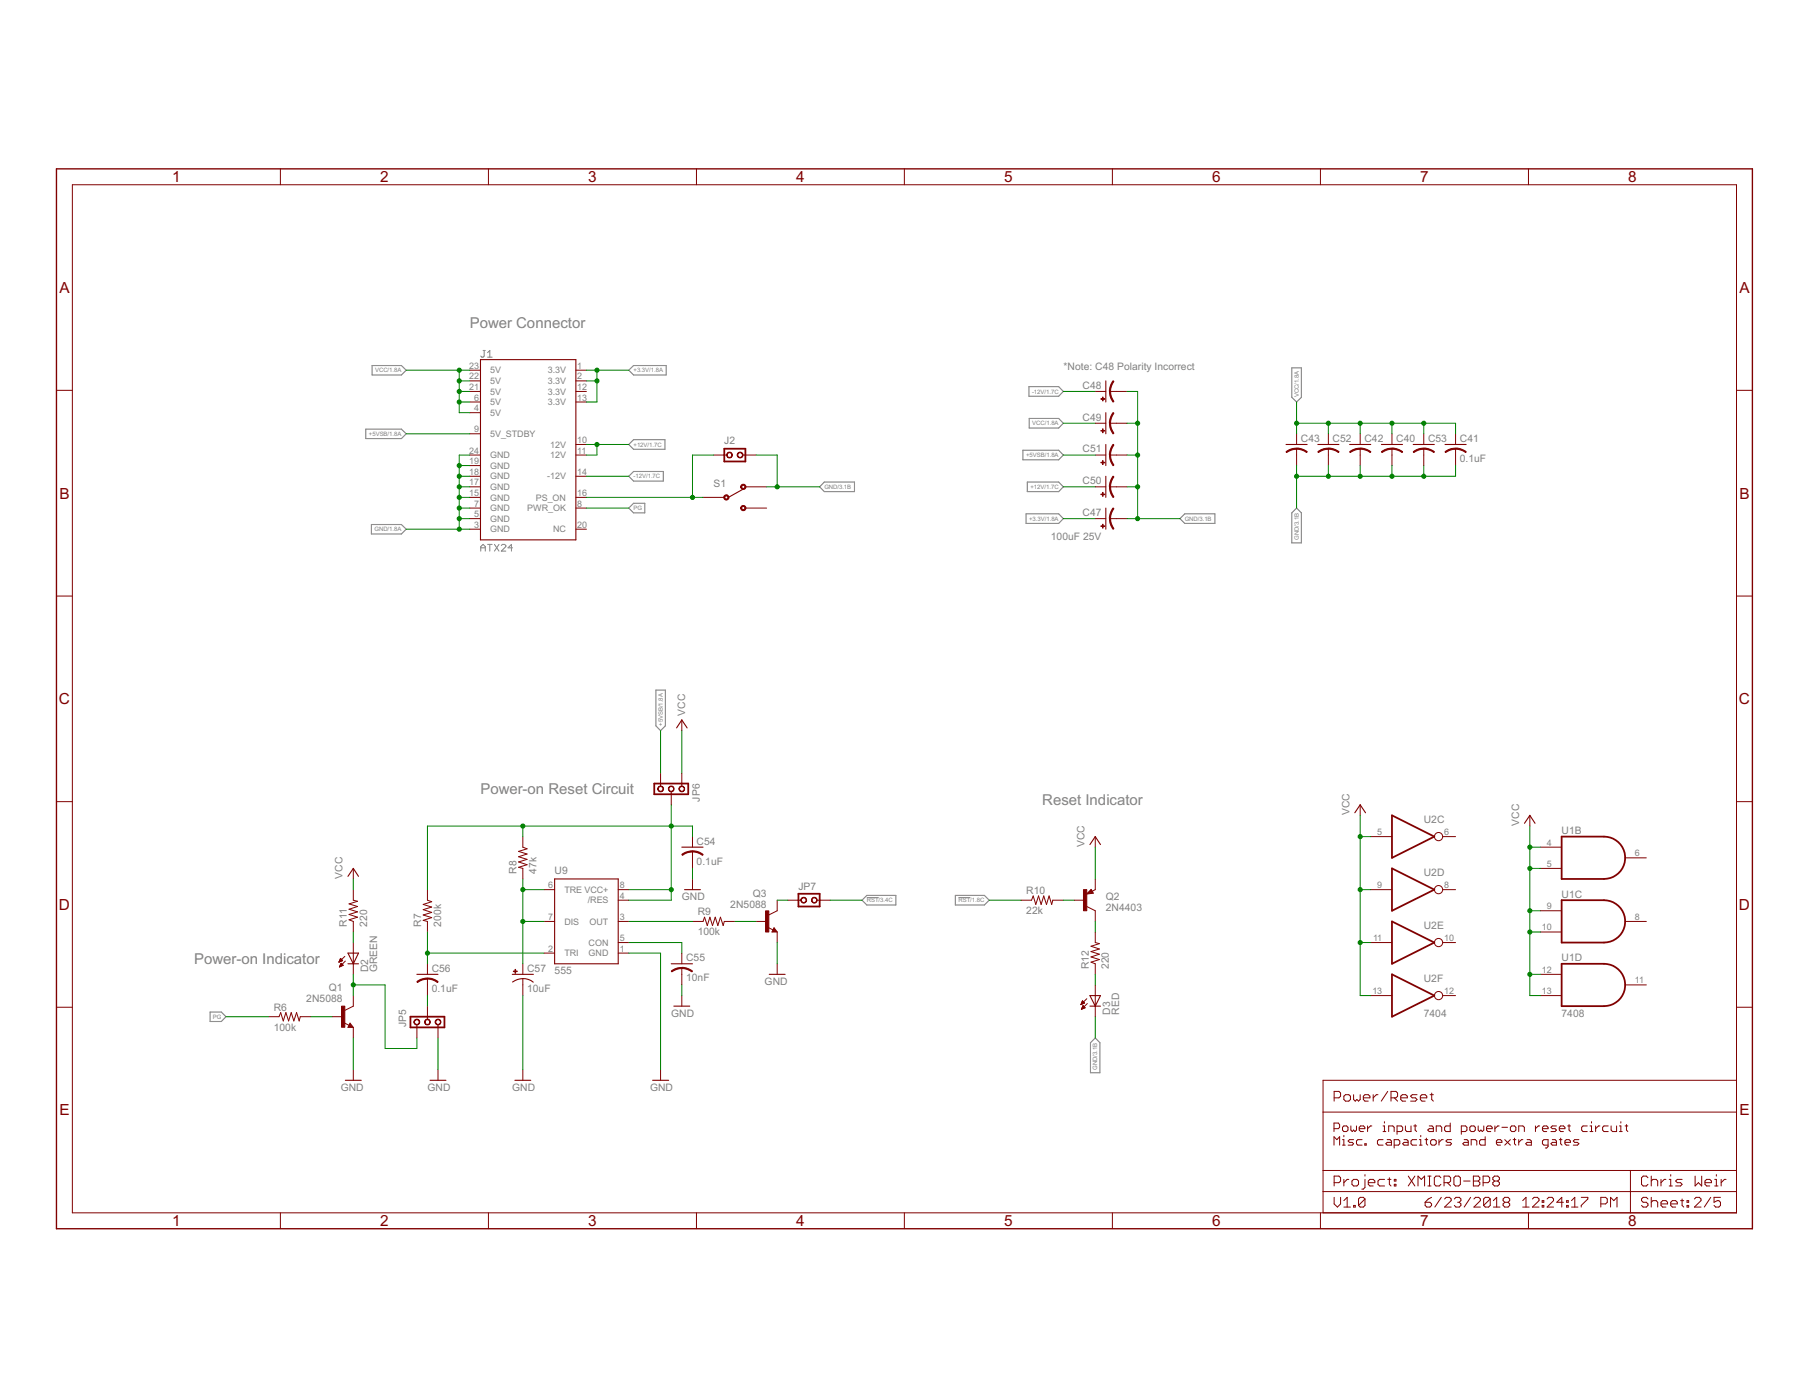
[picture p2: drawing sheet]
<svg xmlns="http://www.w3.org/2000/svg" width="279mm" height="216mm" viewBox="0 0 279 216" stroke-linecap="round" stroke-linejoin="round" font-family="sans-serif">
<g fill="none" stroke="#808080" stroke-width=".15">
<path d="M74.6 54.1h.4M74.8 54.1v.9l-.2 .2h-.2l-.1-.2M75.3 54.5l.3-.4v1.1M75.3 55.2h.7M74.3 85.1v-.7l.3-.3 .4 .3v.7M74.3 84.6h.7M75.3 84.1h.7M75.6 84.1v1M76.4 84.1l.7 1M77.1 84.1l-.7 1M77.4 84.2l.2-.1h.3l.2 .1v.2l-.7 .7h.7M79.2 84.6h-.7l.5-.5v1"/>
<path d="M133.9 138.6h1.8M148 138.6h1.9"/>
</g>
<g fill="none" stroke="#808080" stroke-width=".17">
<path d="M57.5 56.5h4.5l.7 .7-.7 .7h-4.5zM97.1 57.2l.8-.7h5v1.4h-5zM158.9 59.7h4.6l.7 .8-.7 .7h-4.6zM199.5 56.8h1.5v4.6l-.7 .7-.8-.7zM56.5 66.3h5.5l.7 .7-.7 .7h-5.5zM97.1 73.6l.8-.8h4.5v1.5h-4.5zM97.1 68.6l.8-.7h4.8v1.5h-4.8zM97.9 77.7h1.7v1.5h-1.7l-.8-.7zM127.3 74.4h4.7v1.5h-4.7l-.7-.7zM158 69.5h5.5l.7 .8-.7 .7h-5.5zM158.5 79.4h5l.7 .7-.7 .7h-5zM158.7 74.4h4.8l.7 .8-.7 .7h-4.8z"/>
<path d="M159 64.6h4.5l.7 .8-.7 .7h-4.5zM200.3 78.5l.7 .7v4.6h-1.5v-4.6zM57.4 81h4.6l.7 .7-.7 .8h-4.6zM182.2 80.1l.8-.7h4.6v1.4h-4.6zM101.3 106.6h1.5v5.5l-.8 .7-.7-.7zM133.1 139l.8-.7h4.5v1.5h-4.5zM147.6 138.3h4.4l.8 .7-.8 .8h-4.4zM32.4 156.3h1.8l.7 .7-.7 .8h-1.8zM169.2 160.3l.7 .7v4.7h-1.5v-4.7z"/>
</g>
<path d="M8.7 26.1h262v163.7h-262z" fill="none" stroke="#800000" stroke-width=".21"/>
<g fill="none" stroke="#800000" stroke-width=".15">
<path d="M11.2 28.5h257v158.8h-257zM43.3 26.1v2.4M75.4 26.1v2.4M107.6 26.1v2.4M139.7 26.1v2.4M171.8 26.1v2.4M203.9 26.1v2.4M236.1 26.1v2.4M72.6 57.2h1.6M72.6 58.8h1.6M88.9 57.2h1.7M88.9 58.8h1.7"/>
<path d="M8.7 60.3h2.5M72.6 73.6h1.6M72.6 60.5h1.6M72.6 62.1h1.6M72.6 63.7h1.6M72.6 67h1.6M72.6 70.3h1.6M72.6 78.5h1.6M72.6 76.8h1.6M72.6 75.2h1.6M72.6 71.9h1.6M88.9 73.6h1.7"/>
<path d="M88.9 60.5h1.7M88.9 62.1h1.7M88.9 68.6h1.7M88.9 70.3h1.7M88.9 78.5h1.7M88.9 76.8h1.7M108.6 76.8h3.3M110.2 70.3h2.1M114.7 70.3h2.1M115.1 78.5h3.3M115.1 75.2h3.3M169.2 60.5h1.6"/>
<path d="M169.2 70.3h1.6M169.2 75.2h1.6M169.2 65.4h1.6M171.4 60.5h2.7M171.4 70.3h2.7M171.4 75.2h2.7M171.4 65.4h2.7M200.3 67v1.6M200.3 69.3v2.6M205.2 67v1.6M205.2 69.3v2.6M210.1 67v1.6"/>
<path d="M210.1 69.3v2.6M215 67v1.6M215 69.3v2.6M219.9 67v1.6M219.9 69.3v2.6M224.8 67v1.6M224.8 69.3v2.6M268.2 60.3h2.5M8.7 92.1h2.5M72.6 81.7h1.6M72.6 80.1h1.6M88.9 81.7h1.7"/>
<path d="M169.2 80.1h1.6M171.4 80.1h2.7M268.2 92.1h2.5M102 119.4v2M105.3 111.2v1.6M105.3 119.4v2M8.7 123.8h2.5M54.6 134.1v1.6M54.6 137.4v1.6l.6 .2-1.3 .4 1.3 .4-1.3 .4 1.3 .4-1.3 .4 1.3 .4-1.3 .4 .7 .3v1.6M66 137.4v1.6l.7 .3-1.3 .4 1.3 .4-1.3 .4 1.3 .4-1.3 .4 1.3 .4-1.3 .4 .6 .2v1.6M80.8 129.2v1.6l.6 .3-1.3 .4 1.3 .4-1.3 .4 1.3 .4-1.3 .4 1.3 .4-1.3 .4 .7 .2v1.6M84 137.4h1.7"/>
<path d="M95.5 139h1.6M95.5 137.4h1.6M103.7 122.2v2.1M107 129.2v1.6M107 131.5v2.6M107 135.7v1.7M120 139v1.7l-1.3 .6M121.7 139h2M126.2 139h2M157.7 139h1.6l.3-.6 .4 1.3 .4-1.3 .4 1.3 .4-1.3 .4 1.3 .4-1.3 .4 1.3 .2-.7h1.6M165.9 139h1.6M167.9 140l1.3 .7v1.6"/>
<path d="M168.5 137.4l.4 .5-1 .2zM169.2 129.2v1.6M169.2 135.7v1.7l-.5 .2M210.1 124.3v1.6M211.7 137.4h3.3M211.7 129.2h3.3M222.8 137.4h2M222.8 129.2h2M236.3 125.9v1.7M237.9 130.8h3.3M237.9 134.1h3.3M251 132.5h3.3"/>
<path d="M268.2 123.8h2.5M8.7 155.6h2.5M41.5 157h1.6l.2-.6 .5 1.3 .4-1.3 .4 1.3 .4-1.3 .4 1.3 .4-1.3 .4 1.3 .2-.7h1.6M51.3 157h1.6M52.4 148.5h.1M52.4 148.5h.2M52.4 148.4h.4M52.5 148.4h.4M52.5 149.3h.1M52.5 148.3h.4M52.5 149.2h.2M52.5 148.2h.3"/>
<path d="M52.5 149.1h.4M52.5 148.1h.2M52.5 149.1h.5M52.6 148.1h.1M52.6 149h.3M52.6 148.9h.3M52.6 148.9h.2M52.6 148.8h.1M52.9 148.4l-.3-.4-.3 .6M52.9 148.4l-.6 .2M53 149.1l-.3-.3-.3 .5M53 149.1l-.6 .2"/>
<path d="M53.1 157.9l.8 .4M53.3 147.7l-1 .9M53.3 148.4l-.9 .9M54.1 158l.5 .7h-.9zM54.6 153.8v1.6l-1.3 .6M54.6 145.6v4.9M54.6 158.7v1.6M64.4 158.2v2.1M66 148.8v1.7M66 151.1v2.7M66 155.4v2M67.6 158.2v2.1"/>
<path d="M80.8 148.8v1.7M80.8 151.1v2.7M84 142.3h1.7M84 147.2h1.7M95.5 142.3h1.6M95.5 147.2h1.6M95.5 145.6h1.6M105.3 147.2v1.6M105.3 149.5v2.6M105.3 153.8v1.6M107 142.3h1.6l.2-.7 .4 1.3 .4-1.3 .4 1.3 .5-1.3 .4 1.3 .4-1.3 .4 1.3 .2-.6h1.6M116.8 142.3h1.6"/>
<path d="M118.6 143.2l.8 .4M119.5 143.3l.5 .6h-.8zM120 143.9v1.7M120 148.8v1.7M166.9 155.1h.1M167 155.1h.1M167 155h.3M167 154.9h.4M167 155.9h.1M167.1 154.9h.4M167.1 155.8h.1M167.1 154.8h.3"/>
<path d="M167.1 155.7h.3M167.1 154.7h.2M167.1 155.7h.4M167.2 154.7h.1M167.2 155.6h.4M167.2 154.6h.1M167.2 155.5h.3M167.2 154.6l.3 .3-.6 .3zM167.2 155.5h.2M167.2 155.4h.2M167.3 155.3h.1M167.3 155.3l.3 .3-.6 .3z"/>
<path d="M167.9 154.2l-1 1M167.9 155l-.9 .9M169.2 143.9v1.7l.6 .1-1.3 .4 1.3 .5-1.3 .4 1.3 .4-1.3 .4 1.3 .4-1.3 .4 .7 .2v1.7M169.2 152.1v4.9M211.7 145.6h3.3M211.7 153.8h3.3M222.8 145.6h2M222.8 153.8h2M237.9 153.8h3.3M237.9 140.7h3.3M237.9 143.9h3.3M237.9 150.5h3.3"/>
<path d="M251 142.3h3.3M251 152.1h3.3M268.2 155.6h2.5M54.6 165.2v1.6M67.6 165.2v1.6M80.8 165.2v1.6M102 165.2v1.6M204.3 171.7h63.9M206 174.3h.7l.2-.2v-.4l-.2-.3h-.7v1.4M206 176.8v-1.2l.5 .4 .4-.4v1.2M206.1 169.5h.7l.3-.2v-.5l-.3-.2h-.7v1.5M207.3 176h.3v.8"/>
<path d="M207.3 174.1l.3-.2h.4l.2 .2v.4l-.2 .3h-.4l-.3-.3zM207.3 176.8h.5M207.6 169.3l.2-.2h.5l.3 .2v.5l-.3 .3h-.5l-.2-.3zM207.6 175.3v.3M208.6 173.9v.6l.3 .3 .2-.3 .2 .3 .2-.3v-.6M209.1 169.1v.7l.2 .3 .3-.3 .2 .3 .3-.3v-.7M209.1 176h-.7l-.2 .2 .2 .2h.5l.2 .2-.2 .2h-.7M209.9 174.3h.9v-.2l-.2-.2h-.5l-.2 .2v.4l.2 .3h.5M210.4 176h-.7l-.2 .2v.4l.2 .2h.7M210.6 169.5h1v-.2l-.3-.2h-.5l-.2 .2v.5l.2 .3h.5M210.8 176.6h.2v.2h-.2zM211.2 173.9v.9"/>
<path d="M211.9 173.9h-.2l-.5 .4M212.1 169.1v1M212.8 169.1h-.2l-.5 .4M213.6 174.8h.4M213.6 173.9h.2v.9M213.6 176h-.6l-.3 .2v.4l.3 .2h.6M213.8 173.2v.2M214.2 176h.5l.2 .2v.6h-.7l-.2-.2 .2-.2h.7M214.3 168.6l-1 1.5M214.5 174.8v-.9h.6l.2 .2v.7M214.8 169.5h.8l.3-.2v-.5l-.3-.2h-.8v1.5M215.3 176.8h.7l.2-.2v-.4l-.2-.2h-.7v1.3"/>
<path d="M215.3 169.5l.6 .6M215.8 174.8h.6l.2-.3v-.4l-.2-.2h-.6v1.3M216.3 169.5h1.1v-.2l-.3-.2h-.5l-.3 .2v.5l.3 .3h.5M216.9 176h.4l.2 .2v.6h-.6l-.3-.2 .3-.2h.6M217.1 173.9v.6l.2 .3h.6v-.9M218.4 173.9h.4M218.6 173.7v.8l.2 .3M218.8 176h-.7l-.2 .2v.4l.2 .2h.7M218.9 169.1h-.8l-.2 .2 .2 .2h.5l.3 .3-.3 .3h-.7M219.2 176h.2v.8M219.2 176.8h.4M219.4 169.5h1v-.2l-.3-.2h-.5l-.2 .2v.5l.2 .3h.5"/>
<path d="M219.4 175.3v.3M220.1 176h.4M220.3 175.8v.8l.2 .2M220.7 173.9h.5l.2 .2v.7h-.7l-.2-.3 .2-.2h.7M220.9 169.1h.5M221.1 168.8v1l.3 .3M221.2 176h.4l.2 .2v.4l-.2 .2h-.4l-.2-.2v-.4zM221.8 174.8v-.9h.7l.2 .2v.7M222.2 176v.8M222.9 176h-.2l-.5 .4M224 173.4v1.4h-.7l-.2-.3v-.4l.2-.2h.7M224.2 176h-.7l-.2 .2 .2 .2h.5l.2 .2-.2 .2h-.7"/>
<path d="M225.7 174.8h.7l.2-.3v-.4l-.2-.2h-.7v1.3M226.1 176h.5l.2 .2v.6h-.7l-.2-.2 .2-.2h.7M227 174.1l.2-.2h.4l.3 .2v.4l-.3 .3h-.4l-.2-.3zM227.2 176.8v-.8h.7l.2 .2v.6M228.3 173.9v.6l.2 .3 .2-.3 .2 .3 .3-.3v-.6M229.4 175.6v1.2h-.7l-.2-.2v-.4l.2-.2h.7M229.6 174.3h.9v-.2l-.2-.2h-.5l-.2 .2v.4l.2 .3h.5M230.9 173.9v.9M231.1 176.4h.9v-.2l-.2-.2h-.5l-.2 .2v.4l.2 .2h.5M231.5 173.9h-.2l-.4 .4M232 174.1h.8M232.4 176l.9 .8"/>
<path d="M233.3 174.1l.2-.2h.4l.2 .2v.4l-.2 .3h-.4l-.2-.3zM233.3 176l-.9 .8M233.7 176h.4M233.9 175.8v.8l.2 .2M234.6 174.8v-.9h.6l.2 .2v.7M234.6 176v.8M235.2 176h-.2l-.4 .4M235.9 176h.4l.2 .2v.6h-.6l-.3-.2 .3-.2h.6M237.2 173.9v.9M237.8 173.9h-.2l-.4 .4M238.2 174.3h.9v-.2l-.2-.2h-.4l-.3 .2v.4l.3 .3h.4M239.1 176.8h-.6l-.3-.2v-.4l.3-.2h.6v1.1l-.2 .2h-.2"/>
<path d="M239.8 176h.4l.2 .2v.6h-.6l-.3-.2 .3-.2h.6M240.4 173.9h-.6l-.3 .2 .3 .2h.4l.2 .2-.2 .3h-.7M240.8 174.3h.9v-.2l-.2-.2h-.5l-.2 .2v.4l.2 .3h.5M240.8 176h.5M241 175.8v.8l.3 .2M241.7 176.4h.8v-.2l-.2-.2h-.4l-.2 .2v.4l.2 .2h.4M242.1 173.9h.4M242.3 173.7v.8l.2 .3M243.9 176h-.7l-.2 .2 .2 .2h.4l.3 .2-.3 .2h-.6M245.2 173.9h-.7l-.2 .2v.4l.2 .3h.7M245.6 174.8h.4M245.6 173.9h.2v.9"/>
<path d="M245.8 173.2v.2M246.4 173.9v.9M247.1 173.9h-.2l-.5 .4M248.4 173.9h-.7l-.2 .2v.4l.2 .3h.7M248.8 173.9v.6l.2 .3h.7v-.9M250.1 174.8h.4M250.1 173.9h.2v.9M250.3 173.2v.2M251 173.9h.4M251.2 173.7v.8l.2 .3M268.2 166.8h-63.9v20.5M43.3 187.3v2.5"/>
<path d="M75.4 187.3v2.5M107.6 187.3v2.5M139.7 187.3v2.5M171.8 187.3v2.5M203.9 187.3v2.5M204.3 180.8h63.9M204.3 184h63.9M206.1 182.6h.7l.3-.2v-.5l-.3-.3h-.7v1.6M206.1 184.9v1l.5 .5 .5-.5v-1M207.6 182.1v1.1M207.6 185.4l.5-.5v1.5M207.6 186.4h1"/>
<path d="M208.3 182.1h-.2l-.5 .5M209.1 186.2h.2v.2h-.2zM209.1 182.1h.5l.2 .3v.5l-.2 .3h-.5l-.3-.3v-.5zM210.8 185.2l-.2-.3h-.5l-.3 .3v1M210.8 182.1v1.3l-.2 .2h-.3M210.8 181.4v.2M210.8 185.2v1l-.2 .2h-.5l-.3-.2M210.8 185.2l-1 1M211.3 182.6h1v-.2l-.2-.3h-.5l-.3 .3v.5l.3 .3h.5M213.8 182.1h-.7l-.3 .3v.5l.3 .3h.7M214.3 182.1h.5M214.6 181.9v1l.2 .3"/>
<path d="M215.3 182.1h.3v.3h-.3zM215.3 182.9h.3v.3h-.3zM217.5 181.6l1 1.6M218.5 181.6l-1 1.6M219 183.2v-1.6l.5 .5 .5-.5v1.6M220.1 185.7h.8l.2 .2v.3l-.2 .2h-.5l-.3-.2zM220.5 181.6h.5M220.5 183.2h.5M220.8 181.6v1.6M221.1 184.9l-.5 .3-.5 .5M222.5 181.9l-.2-.3h-.5l-.3 .3v1l.3 .3h.5l.2-.3M222.6 184.9l-1 1.5"/>
<path d="M223 182.6h.8l.2-.2v-.5l-.2-.3h-.8v1.6M223.1 185.2l.3-.3h.5l.2 .3v.2l-1 1h1M223.5 182.6l.5 .6M224.6 185.2l.3-.3h.5l.2 .3v.2l-.2 .3M224.8 181.6h.5l.3 .3v1l-.3 .3h-.5l-.2-.3v-1zM225.1 185.7h.3M225.4 185.7l.2 .2v.3l-.2 .2h-.5l-.3-.2M226.1 182.4h1M227.1 184.9l-1 1.5M227.6 181.6h.7l.3 .3v.2l-.3 .3 .3 .2v.3l-.3 .3h-.7zM227.6 182.4h.7M227.6 185.2l.3-.3h.5l.2 .3v.2l-1 1h1"/>
<path d="M229.1 182.6h.7l.3-.2v-.5l-.3-.3h-.7v1.6M230.2 185.2l-.3-.3h-.5l-.2 .3v1M230.2 185.2v1l-.3 .2h-.5l-.2-.2M230.2 185.2l-1 1M230.7 186.4h1M230.7 185.4l.5-.5v1.5M230.8 182.4l-.2-.3v-.2l.2-.3h.5l.3 .3v.2l-.3 .3M230.8 182.4l-.2 .2v.3l.2 .3h.5l.3-.3v-.3l-.3-.2M230.8 182.4h.5M232.4 185.7l-.2 .2v.3l.2 .2h.5l.3-.2v-.3l-.3-.2M232.4 185.7l-.2-.3v-.2l.2-.3h.5l.3 .3v.2l-.3 .3M232.4 185.7h.5"/>
<path d="M235.2 186.4h1M235.2 185.4l.5-.5v1.5M236.1 187.3v2.5M236.7 185.2l.2-.3h.5l.3 .3v.2l-1 1h1M238.2 186.2h.2v.2h-.2zM238.2 185.4h.2v.3h-.2zM239 185.2l.2-.3h.5l.2 .3v.2l-.9 1h.9M241.5 185.7h-1l.7-.8v1.5M242 186.2h.2v.2h-.2zM242 185.4h.2v.3h-.2zM242.7 186.4h1M242.7 185.4l.5-.5v1.5"/>
<path d="M244.2 184.9h1v.3l-1 1v.2M247.2 185.9h.8l.2-.2v-.5l-.2-.3h-.8v1.5M248.8 186.4v-1.5l.5 .5 .4-.5v1.5M251.8 180.8v6.5M254.5 181.9l-.2-.3h-.5l-.3 .3v1l.3 .3h.5l.2-.3M254.5 185.2l-.2-.3h-.5l-.3 .3v.2l.3 .3h.5l.2 .2v.3l-.2 .2h-.5l-.3-.2M255 182.4l.3-.3h.5l.2 .3v.8M255 181.6v1.6M255 184.9v1.5M255 185.7l.3-.3h.5l.2 .3v.7M256.5 185.9h1.1v-.2l-.3-.3h-.5l-.3 .3v.5l.3 .2h.5M256.5 182.1v1.1"/>
<path d="M257.3 182.1h-.3l-.5 .5M257.8 182.1h.2v1.1M257.8 183.2h.5M258 185.9h1.1v-.2l-.3-.3h-.5l-.3 .3v.5l.3 .2h.5M258 181.4v.2M259.6 185.4h.5M259.8 182.1h-.7l-.3 .3 .3 .2h.5l.2 .3-.2 .3h-.8M259.8 185.2v1l.3 .2M260.6 186.2h.2v.2h-.2zM260.6 185.4h.2v.3h-.2zM261.7 185.2l.3-.3h.5l.2 .3v.2l-1 1h1M261.8 181.6v1.6l.5-.6 .5 .6v-1.6"/>
<path d="M263.3 182.6h1v-.2l-.2-.3h-.5l-.3 .3v.5l.3 .3h.5M264.2 184.9l-1 1.5M264.8 182.1h.3v1.1M264.8 183.2h.5M265.1 181.4v.2M265.7 184.9h-1v.8l.5-.3h.3l.2 .3v.5l-.2 .2h-.5l-.3-.2M265.8 182.1v1.1M266.6 182.1h-.3l-.5 .5"/>
<circle cx="222.2" cy="129.2" r=".64"/>
<circle cx="222.2" cy="137.4" r=".64"/>
<circle cx="222.2" cy="145.6" r=".64"/>
<circle cx="222.2" cy="153.8" r=".64"/>
</g>
<g fill="none" stroke="#800000" stroke-width=".17">
<path d="M74.2 55.5h14.7v27.9h-14.7zM170.8 58.8v3.3M114.8 75.5l-2.3 1.3M170.8 63.7v3.3M170.8 68.6v3.3M170.8 73.6v3.2M170.8 78.5v3.2M198.6 68.6h3.3M203.5 68.6h3.3M208.4 68.6h3.3M213.4 68.6h3.2M218.3 68.6h3.2"/>
<path d="M223.2 68.6h3.2M104.5 112.4l.8-1.2 .8 1.2M53.7 135.3l.9-1.2 .8 1.2M85.7 135.7h9.8v13.1h-9.8zM105.3 130.8h3.3M105.7 137.4h2.5M168.3 130.4l.9-1.2 .8 1.2M168.5 137.8h-.2l.2-.2 .2 .3-.7 .1 .5-.5 .2 .4M209.3 125.5l.8-1.2 .8 1.2M235.5 127.1l.8-1.2 .8 1.2M53.7 148.8h1.7M53.7 147.2h1.7l-.8 1.6z"/>
<path d="M54.1 158.3v.2h-.2l.2-.3 .3 .4h-.5M64.4 150.5h3.2M79.1 150.5h3.3M79.2 151.7a2.64 2.64 0 0 1 3.2 0M103.7 148.8h3.3M104.1 155.4h2.4M118.8 150.5h2.5M119.5 143.6l.1 .2h-.2l.1-.4 .4 .4h-.5M168.3 155.4h1.7M168.3 153.8h1.7l-.8 1.6zM53.3 166.8h2.5M66.4 166.8h2.5"/>
<path d="M79.5 166.8h2.5M100.8 166.8h2.5"/>
</g>
<g fill="#800000" stroke="#800000" stroke-width=".15">
<path d="M66 151a2.38 2.38 0 0 1 1.7 .6l-.1 .1a2.52 2.52 0 0 0-1.6-.5z" fill-rule="evenodd"/>
<path d="M64.4 151.6a2.45 2.45 0 0 1 1.6-.6v.2a2.44 2.44 0 0 0-1.5 .5z" fill-rule="evenodd"/>
<path d="M107 131.4a2.38 2.38 0 0 1 1.6 .6l-.1 .1a2.44 2.44 0 0 0-1.5-.5z" fill-rule="evenodd"/>
<path d="M105.3 132l1-.5 .7-.1v.2a2.34 2.34 0 0 0-1.6 .5z" fill-rule="evenodd"/>
<path d="M67.4 157.5a.45 .45 0 0 1 .7 .1 .45 .45 0 0 1-.3 .7 .45 .45 0 0 1-.6-.5h.1a.36 .36 0 0 1 .5-.3 .36 .36 0 0 1 .1 .6 .36 .36 0 0 1-.6-.1l-.1-.2z" fill-rule="evenodd"/>
<path d="M64.1 157.5a.46 .46 0 0 1 .7 .1 .46 .46 0 0 1-.3 .7 .46 .46 0 0 1-.6-.5h.1a.36 .36 0 0 1 .5-.3 .36 .36 0 0 1 .1 .6 .36 .36 0 0 1-.5-.1l-.2-.2z" fill-rule="evenodd"/>
<path d="M65.7 157.5a.45 .45 0 0 1 .7 .1 .45 .45 0 0 1-.3 .7 .45 .45 0 0 1-.5-.5h.1a.38 .38 0 0 1 .5-.3 .38 .38 0 0 1 .1 .7 .38 .38 0 0 1-.6-.2l-.1-.2z" fill-rule="evenodd"/>
<path d="M101.7 121.5a.46 .46 0 0 1 .7 .1 .46 .46 0 0 1-.3 .7 .46 .46 0 0 1-.5-.5h.1a.36 .36 0 0 1 .4-.3 .36 .36 0 0 1 .2 .5 .36 .36 0 0 1-.6 0l-.1-.2z" fill-rule="evenodd"/>
<path d="M105 121.5a.45 .45 0 0 1 .7 .1 .45 .45 0 0 1-.3 .7 .45 .45 0 0 1-.5-.5 .36 .36 0 0 1 .5-.3 .36 .36 0 0 1 .2 .5 .36 .36 0 0 1-.6 0l-.1-.2z" fill-rule="evenodd"/>
<path d="M103.4 121.5a.45 .45 0 0 1 .7 .1 .45 .45 0 0 1-.3 .7 .45 .45 0 0 1-.6-.5 .4 .4 0 0 1 .6-.3 .4 .4 0 0 1 .1 .6 .42 .42 0 0 1-.5-.1 .42 .42 0 0 1 0-.5z" fill-rule="evenodd"/>
<path d="M114 69.9a.46 .46 0 0 1 .7 .2 .46 .46 0 0 1-.3 .6 .46 .46 0 0 1-.5-.4 .36 .36 0 0 1 .5-.4 .36 .36 0 0 1 .2 .6 .36 .36 0 0 1-.6-.1l-.1-.1z" fill-rule="evenodd"/>
<path d="M112.4 69.9a.45 .45 0 0 1 .7 .2 .45 .45 0 0 1-.3 .6 .45 .45 0 0 1-.6-.4h.1a.36 .36 0 0 1 .5-.4 .36 .36 0 0 1 .1 .6 .36 .36 0 0 1-.5-.1l-.2-.1z" fill-rule="evenodd"/>
<path d="M171.9 58.8l.1 .1a2.68 2.68 0 0 0-.5 1.6h-.2l.1-.7z" fill-rule="evenodd"/>
<path d="M171.4 60.5h.1a2.48 2.48 0 0 0 .5 1.5l-.1 .1-.1-.2a2.39 2.39 0 0 1-.4-1.4z" fill-rule="evenodd"/>
<path d="M171.9 63.7l.1 .1a2.68 2.68 0 0 0-.5 1.6h-.2l.1-.7z" fill-rule="evenodd"/>
<path d="M171.4 65.4h.1a2.48 2.48 0 0 0 .5 1.5l-.1 .1-.1-.2a2.39 2.39 0 0 1-.4-1.4z" fill-rule="evenodd"/>
<path d="M171.9 68.6l.1 .1a2.68 2.68 0 0 0-.5 1.6h-.2l.1-.7z" fill-rule="evenodd"/>
<path d="M171.4 70.3h.1a2.48 2.48 0 0 0 .5 1.5l-.1 .1-.1-.2a2.39 2.39 0 0 1-.4-1.4z" fill-rule="evenodd"/>
<path d="M171.9 73.5l.1 .1a2.68 2.68 0 0 0-.5 1.6h-.2l.1-.7z" fill-rule="evenodd"/>
<path d="M171.4 75.2h.1a2.6 2.6 0 0 0 .5 1.5l-.1 .1-.1-.2a2.39 2.39 0 0 1-.4-1.4z" fill-rule="evenodd"/>
<path d="M171.9 78.4l.1 .1a2.68 2.68 0 0 0-.5 1.6h-.2l.1-.7z" fill-rule="evenodd"/>
<path d="M171.4 80.1h.1a2.6 2.6 0 0 0 .5 1.5l-.1 .1-.1-.1a2.39 2.39 0 0 1-.4-1.5z" fill-rule="evenodd"/>
<path d="M200.3 69.2l1 .2 .6 .4-.1 .1a2.68 2.68 0 0 0-1.5-.5z" fill-rule="evenodd"/>
<path d="M198.6 69.8a2.45 2.45 0 0 1 1.7-.6v.2a2.6 2.6 0 0 0-1.6 .5z" fill-rule="evenodd"/>
<path d="M205.2 69.2l1 .2 .6 .4-.1 .1a2.68 2.68 0 0 0-1.5-.5z" fill-rule="evenodd"/>
<path d="M203.5 69.8a2.45 2.45 0 0 1 1.7-.6v.2a2.6 2.6 0 0 0-1.6 .5z" fill-rule="evenodd"/>
<path d="M210.1 69.2l1.1 .2 .5 .4-.1 .1a2.68 2.68 0 0 0-1.5-.5z" fill-rule="evenodd"/>
<path d="M208.4 69.8a2.45 2.45 0 0 1 1.7-.6v.2a2.6 2.6 0 0 0-1.6 .5z" fill-rule="evenodd"/>
<path d="M125.5 138.7a.45 .45 0 0 1 .7 .1 .45 .45 0 0 1-.3 .6 .45 .45 0 0 1-.6-.4h.1a.38 .38 0 0 1 .6-.3 .38 .38 0 0 1 0 .6 .38 .38 0 0 1-.6-.1l-.1-.2z" fill-rule="evenodd"/>
<path d="M123.8 138.7a.46 .46 0 0 1 .7 .1 .46 .46 0 0 1-.3 .7 .46 .46 0 0 1-.5-.5h.1a.36 .36 0 0 1 .4-.3 .36 .36 0 0 1 .2 .5 .36 .36 0 0 1-.6 0l-.1-.2z" fill-rule="evenodd"/>
<path d="M114.6 74.8a.42 .42 0 0 1 .6 .2 .42 .42 0 0 1-.3 .6 .42 .42 0 0 1-.5-.4h.2a.25 .25 0 0 1 .3-.2 .25 .25 0 0 1 .1 .4 .25 .25 0 0 1-.4-.1v-.1h-.2z" fill-rule="evenodd"/>
<path d="M114.6 78.1a.42 .42 0 0 1 .6 .2 .42 .42 0 0 1-.3 .6 .42 .42 0 0 1-.5-.4h.2a.25 .25 0 0 1 .3-.3 .25 .25 0 0 1 .1 .4 .25 .25 0 0 1-.4 0v-.1h-.2z" fill-rule="evenodd"/>
<path d="M111.8 76.6a.41 .41 0 0 1 .7-.1 .41 .41 0 0 1-.2 .7 .41 .41 0 0 1-.5-.4h.1a.25 .25 0 0 1 .3-.2 .25 .25 0 0 1 .2 .3 .25 .25 0 0 1-.4 .1l-.1-.2h-.1z" fill-rule="evenodd"/>
<path d="M215 69.2l1.1 .2 .5 .4v.1a2.82 2.82 0 0 0-1.6-.5z" fill-rule="evenodd"/>
<path d="M213.4 69.8a2.45 2.45 0 0 1 1.6-.6v.2a2.6 2.6 0 0 0-1.6 .5z" fill-rule="evenodd"/>
<path d="M219.9 69.2l1.1 .2 .6 .4-.1 .1a2.82 2.82 0 0 0-1.6-.5z" fill-rule="evenodd"/>
<path d="M218.3 69.8a2.45 2.45 0 0 1 1.6-.6v.2a2.6 2.6 0 0 0-1.5 .5z" fill-rule="evenodd"/>
<path d="M224.8 69.2l1.1 .2 .6 .4-.1 .1a2.82 2.82 0 0 0-1.6-.5z" fill-rule="evenodd"/>
<path d="M223.2 69.8a2.45 2.45 0 0 1 1.6-.6v.2a2.6 2.6 0 0 0-1.5 .5z" fill-rule="evenodd"/>
<path d="M105.3 149.4l1.1 .2 .6 .4-.1 .1a2.82 2.82 0 0 0-1.6-.5z" fill-rule="evenodd"/>
<path d="M103.7 150a2.45 2.45 0 0 1 1.6-.6v.2a2.6 2.6 0 0 0-1.5 .5z" fill-rule="evenodd"/>
</g>
<g fill="#800000" stroke="#800000" stroke-width=".15">
<path d="M79.3 150h.6v.1h-.6z"/>
<path d="M79.5 149.7h.1v.6h-.1z"/>
<path d="M52.7 155.4h.6v3.2h-.6z"/>
<path d="M170.3 61.3h.1v.6h-.1z"/>
<path d="M170 61.6h.6v.1h-.6z"/>
<path d="M170.3 66.2h.1v.6h-.1z"/>
<path d="M170 66.5h.6v.1h-.6z"/>
<path d="M170.3 71.1h.1v.6h-.1z"/>
<path d="M170 71.4h.6v.1h-.6z"/>
<path d="M170.3 76.1h.1v.5h-.1z"/>
<path d="M170 76.3h.6v.1h-.6z"/>
<path d="M170.3 81h.1v.6h-.1z"/>
<path d="M170 81.2h.6v.1h-.6z"/>
<path d="M118.2 140.7h.5v3.2h-.5z"/>
<path d="M167.3 137.4h.6v3.3h-.6z"/>
</g>
<path d="M111.9 69.3h3.2v2h-3.2zM101 121h5.3v1.7h-5.3zM123.3 138h3.3v2h-3.3zM215 125.9l6.5 3.3-6.5 3.3zM215 134.1l6.5 3.3-6.5 3.3zM241.2 129.2h6.5a3.3 3.3 0 0 1 3.3 3.3 3.3 3.3 0 0 1-3.3 3.2h-6.5zM241.2 139h6.5a3.3 3.3 0 0 1 3.3 3.3 3.3 3.3 0 0 1-3.3 3.3h-6.5zM63.4 157h5.2v1.7h-5.2zM215 142.3l6.5 3.3-6.5 3.2zM215 150.5l6.5 3.3-6.5 3.2zM241.2 148.8h6.5a3.3 3.3 0 0 1 3.3 3.3 3.3 3.3 0 0 1-3.3 3.3h-6.5z" fill="none" stroke="#800000" stroke-width=".28"/>
<g fill="none" stroke="#008000" stroke-width=".15">
<path d="M62.7 57.2h9.9M70.9 57.2v6.5h1.7M70.9 58.8h1.7M90.6 57.2h6.5M90.6 58.8h1.6M92.2 57.2v4.9h-1.6M62.7 67h9.9M70.9 78.5h1.7M70.9 76.8h1.7M70.9 75.2h1.7M70.9 73.6h1.7M70.9 71.9h1.7"/>
<path d="M70.9 60.5h1.7M70.9 62.1h1.7M72.6 70.3h-1.7v11.4M90.6 78.5h6.5M90.6 76.8h18M90.6 73.6h6.5M90.6 68.6h6.5M92.2 68.6v1.7h-1.6M110.2 70.3h-3.2v6.5M116.8 70.3h3.2v4.9M118.4 75.2h8.2M164.2 70.3h5"/>
<path d="M164.2 75.2h5M164.2 60.5h5M164.2 65.4h5M174.1 70.3h1.6M174.1 75.2h1.6M174.1 60.5h1.6v19.6M174.1 65.4h1.6M200.3 65.4h24.5v1.6M200.3 62.1v4.9M200.3 71.9v6.6M205.2 65.4v1.6M205.2 71.9v1.7"/>
<path d="M210.1 65.4v1.6M210.1 71.9v1.7M215 65.4v1.6M215 71.9v1.7M219.9 65.4v1.6M219.9 71.9v1.7M224.8 71.9v1.7h-24.5M62.7 81.7h9.9M70.9 80.1h1.7M164.2 80.1h5M174.1 80.1h8.1M102 112.8v6.6"/>
<path d="M105.3 112.8v6.6M54.6 135.7v1.7M80.8 127.6v1.6M80.8 135.7v13.1M80.8 137.4h3.2M97.1 137.4h6.6M103.7 124.3v14.7h-6.6M107 129.2v-1.6h-41v9.8M107 134.1v1.6M120 139h1.7M128.2 139h4.9M152.8 139h4.9"/>
<path d="M164.2 139h1.7M169.2 130.8v4.9M210.1 125.9v27.9h1.6M210.1 129.2h1.6M210.1 137.4h1.6M236.3 127.6v26.2h1.6M236.3 130.8h1.6M236.3 134.1h1.6M34.9 157h6.6M48 157h3.3M54.6 143.9v1.7M54.6 150.5v3.3"/>
<path d="M54.6 152.1h4.9v9.8h4.9v-1.6M66 147.2h18M66 143.9v4.9M66 153.8v1.6M80.8 153.8v11.4M80.8 142.3h3.2M97.1 147.2h4.9v18M97.1 145.6h8.2v1.6M97.1 142.3h9.9M105.3 152.1v1.7M113.5 142.3h3.3M120 145.6v3.2"/>
<path d="M169.2 142.3v1.6M169.2 150.5v1.6M169.2 157v3.3M210.1 145.6h1.6M236.3 140.7h1.6M236.3 143.9h1.6M236.3 150.5h1.6M54.6 160.3v4.9M67.6 160.3v4.9"/>
</g>
<g fill="#008000" stroke="#008000" stroke-width=".15">
<circle cx="70.9" cy="80.1" r=".32"/>
<circle cx="70.9" cy="78.5" r=".32"/>
<circle cx="70.9" cy="76.8" r=".32"/>
<circle cx="70.9" cy="75.2" r=".32"/>
<circle cx="70.9" cy="73.6" r=".32"/>
<circle cx="70.9" cy="71.9" r=".32"/>
<circle cx="70.9" cy="81.7" r=".32"/>
<circle cx="120" cy="75.2" r=".32"/>
<circle cx="175.7" cy="75.2" r=".32"/>
<circle cx="175.7" cy="70.3" r=".32"/>
<circle cx="175.7" cy="65.4" r=".32"/>
<circle cx="175.7" cy="80.1" r=".32"/>
<circle cx="219.9" cy="73.6" r=".32"/>
<circle cx="200.3" cy="73.6" r=".32"/>
<circle cx="205.2" cy="73.6" r=".32"/>
<circle cx="215" cy="73.6" r=".32"/>
<circle cx="210.1" cy="73.6" r=".32"/>
<circle cx="92.2" cy="58.8" r=".32"/>
<circle cx="92.2" cy="57.2" r=".32"/>
<circle cx="92.2" cy="68.6" r=".32"/>
<circle cx="107" cy="76.8" r=".32"/>
<circle cx="70.9" cy="62.1" r=".32"/>
<circle cx="70.9" cy="60.5" r=".32"/>
<circle cx="70.9" cy="58.8" r=".32"/>
<circle cx="70.9" cy="57.2" r=".32"/>
<circle cx="210.1" cy="137.4" r=".32"/>
<circle cx="210.1" cy="145.6" r=".32"/>
<circle cx="210.1" cy="129.2" r=".32"/>
<circle cx="236.3" cy="134.1" r=".32"/>
<circle cx="236.3" cy="140.7" r=".32"/>
<circle cx="236.3" cy="143.9" r=".32"/>
<circle cx="236.3" cy="150.5" r=".32"/>
<circle cx="236.3" cy="130.8" r=".32"/>
<circle cx="219.9" cy="65.4" r=".32"/>
<circle cx="200.3" cy="65.4" r=".32"/>
<circle cx="205.2" cy="65.4" r=".32"/>
<circle cx="215" cy="65.4" r=".32"/>
<circle cx="210.1" cy="65.4" r=".32"/>
<circle cx="66" cy="147.2" r=".32"/>
<circle cx="80.8" cy="137.4" r=".32"/>
<circle cx="80.8" cy="142.3" r=".32"/>
<circle cx="54.6" cy="152.1" r=".32"/>
<circle cx="103.7" cy="137.4" r=".32"/>
<circle cx="103.7" cy="127.6" r=".32"/>
<circle cx="80.8" cy="127.6" r=".32"/>
</g>
<g font-size="2.6" fill="#800000">
<text x="26.6" y="28.1">1</text>
<text x="58.7" y="28.1">2</text>
<text x="90.8" y="28.1">3</text>
<text x="123" y="28.1">4</text>
<text x="155.1" y="28.1">5</text>
<text x="187.2" y="28.1">6</text>
<text x="219.3" y="28.1">7</text>
<text x="251.5" y="28.1">8</text>
<text x="9.2" y="45.2">A</text>
<text x="268.6" y="45.2">A</text>
<text x="9.2" y="77">B</text>
<text x="268.6" y="77">B</text>
<text x="9.1" y="108.7">C</text>
<text x="268.6" y="108.7">C</text>
<text x="9.1" y="140.5">D</text>
<text x="268.6" y="140.5">D</text>
<text x="9.2" y="172.3">E</text>
<text x="268.6" y="172.3">E</text>
<text x="26.6" y="189.4">1</text>
<text x="58.7" y="189.4">2</text>
<text x="90.8" y="189.4">3</text>
<text x="123" y="189.4">4</text>
<text x="155.1" y="189.4">5</text>
<text x="187.2" y="189.4">6</text>
<text x="219.3" y="189.4">7</text>
<text x="251.5" y="189.4">8</text>
</g>
<g font-size="2.6" fill="#808080">
<text x="72.6" y="50.6">Power Connector</text>
<text x="74.2" y="122.7">Power-on Reset Circuit</text>
<text x="161" y="124.3">Reset Indicator</text>
<text x="30" y="148.8">Power-on Indicator</text>
</g>
<g font-size="1.8" fill="#808080">
<text x="164.2" y="57.2">*Note: C48 Polarity Incorrect</text>
<text x="167.2" y="60">C48</text>
<text x="167.2" y="65">C49</text>
<text x="111.9" y="68.6">J2</text>
<text x="167.2" y="69.9">C51</text>
<text x="200.9" y="68.2">C43</text>
<text x="205.8" y="68.2">C52</text>
<text x="210.7" y="68.2">C42</text>
<text x="215.6" y="68.2">C40</text>
<text x="220.6" y="68.2">C53</text>
<text x="225.5" y="71.3">0.1uF</text>
<text x="225.5" y="68.2">C41</text>
<text x="110.2" y="75.2">S1</text>
<text x="167.2" y="74.8">C50</text>
<text x="162.3" y="83.4">100uF 25V</text>
<text x="167.2" y="79.7">C47</text>
<text x="105.8" y="110.5" transform="rotate(-90 105.8 110.5)">VCC</text>
<text x="108.1" y="123.8" transform="rotate(-90 108.1 123.8)">JP6</text>
<text x="208.4" y="125.9" transform="rotate(-90 208.4 125.9)">VCC</text>
<text x="107.6" y="130.4">C54</text>
<text x="167.5" y="130.8" transform="rotate(-90 167.5 130.8)">VCC</text>
<text x="219.9" y="127.2">U2C</text>
<text x="234.6" y="127.6" transform="rotate(-90 234.6 127.6)">VCC</text>
<text x="241.2" y="128.8">U1B</text>
<text x="52.9" y="135.7" transform="rotate(-90 52.9 135.7)">VCC</text>
<text x="79.8" y="134.9" transform="rotate(-90 79.8 134.9)">R8</text>
<text x="82.9" y="134.9" transform="rotate(-90 82.9 134.9)">47k</text>
<text x="85.7" y="134.9">U9</text>
<text x="107.6" y="133.5">0.1uF</text>
<text x="123.3" y="137.4">JP7</text>
<text x="219.9" y="135.3">U2D</text>
<text x="53.6" y="143.1" transform="rotate(-90 53.6 143.1)">R11</text>
<text x="56.7" y="143.1" transform="rotate(-90 56.7 143.1)">220</text>
<text x="65.1" y="143.1" transform="rotate(-90 65.1 143.1)">R7</text>
<text x="68.1" y="143.1" transform="rotate(-90 68.1 143.1)">200k</text>
<text x="105.3" y="139">GND</text>
<text x="107.8" y="141.3">R9</text>
<text x="112.8" y="140.2">2N5088</text>
<text x="116.3" y="138.5">Q3</text>
<text x="158.5" y="141.1">22k</text>
<text x="158.5" y="138.1">R10</text>
<text x="170.8" y="140.7">2N4403</text>
<text x="170.8" y="139">Q2</text>
<text x="219.9" y="143.5">U2E</text>
<text x="241.2" y="138.6">U1C</text>
<text x="106" y="148.4">C55</text>
<text x="107.8" y="144.4">100k</text>
<text x="168.2" y="149.7" transform="rotate(-90 168.2 149.7)">R12</text>
<text x="171.3" y="149.7" transform="rotate(-90 171.3 149.7)">220</text>
<text x="241.2" y="148.4">U1D</text>
<text x="47.3" y="154.7">2N5088</text>
<text x="50.8" y="153.1">Q1</text>
<text x="56.9" y="150.1" transform="rotate(-90 56.9 150.1)">D2</text>
<text x="58.2" y="150.1" transform="rotate(-90 58.2 150.1)">GREEN</text>
<text x="66.7" y="153.2">0.1uF</text>
<text x="66.7" y="150.1">C56</text>
<text x="81.4" y="153.2">10uF</text>
<text x="81.4" y="150.1">C57</text>
<text x="85.7" y="150.5">555</text>
<text x="106" y="151.5">10nF</text>
<text x="118.1" y="152.1">GND</text>
<text x="219.9" y="151.7">U2F</text>
<text x="42.3" y="159.2">100k</text>
<text x="42.3" y="156.1">R6</text>
<text x="62.7" y="158.7" transform="rotate(-90 62.7 158.7)">JP5</text>
<text x="103.7" y="157">GND</text>
<text x="171.4" y="156.7" transform="rotate(-90 171.4 156.7)">D3</text>
<text x="172.8" y="156.7" transform="rotate(-90 172.8 156.7)">RED</text>
<text x="219.9" y="157">7404</text>
<text x="241.2" y="157">7408</text>
<text x="52.6" y="168.5">GND</text>
<text x="66" y="168.5">GND</text>
<text x="79.1" y="168.5">GND</text>
<text x="100.4" y="168.5">GND</text>
</g>
<g font-size="1.5" fill="#808080">
<text x="72.5" y="58.6">22</text>
<text x="72.5" y="57">23</text>
<text x="75.7" y="59.3">5V</text>
<text x="75.7" y="57.7">5V</text>
<text x="84.6" y="57.7">3.3V</text>
<text x="84.6" y="59.3">3.3V</text>
<text x="89.2" y="57">1</text>
<text x="89.2" y="58.6">2</text>
<text x="72.5" y="60.2">21</text>
<text x="73.2" y="63.5">4</text>
<text x="73.2" y="61.9">6</text>
<text x="75.7" y="64.2">5V</text>
<text x="75.7" y="62.6">5V</text>
<text x="75.7" y="60.9">5V</text>
<text x="84.6" y="60.9">3.3V</text>
<text x="84.6" y="62.6">3.3V</text>
<text x="89.2" y="60.2">12</text>
<text x="89.2" y="61.9">13</text>
<text x="72.5" y="71.7">19</text>
<text x="72.5" y="70">24</text>
<text x="73.2" y="66.8">9</text>
<text x="75.7" y="67.5">5V_STDBY</text>
<text x="75.7" y="70.8">GND</text>
<text x="85" y="69.1">12V</text>
<text x="85" y="70.8">12V</text>
<text x="89.2" y="68.4">10</text>
<text x="89.2" y="70">11</text>
<text x="72.5" y="76.6">15</text>
<text x="72.5" y="75">17</text>
<text x="72.5" y="73.3">18</text>
<text x="75.7" y="77.3">GND</text>
<text x="75.7" y="75.7">GND</text>
<text x="75.7" y="74">GND</text>
<text x="75.7" y="72.4">GND</text>
<text x="82.8" y="77.3">PS_ON</text>
<text x="84.5" y="74">-12V</text>
<text x="89.2" y="73.3">14</text>
<text x="89.2" y="76.6">16</text>
<text x="73.2" y="81.5">3</text>
<text x="73.2" y="79.9">5</text>
<text x="73.2" y="78.2">7</text>
<text x="75.7" y="82.2">GND</text>
<text x="75.7" y="80.6">GND</text>
<text x="75.7" y="79">GND</text>
<text x="81.4" y="78.9">PWR_OK</text>
<text x="85.4" y="82.2">NC</text>
<text x="89.2" y="81.5">20</text>
<text x="89.2" y="78.2">8</text>
<text x="212.7" y="129">5</text>
<text x="223" y="129">6</text>
<text x="238.9" y="130.6">4</text>
<text x="84.7" y="137.2">6</text>
<text x="87.2" y="137.9">TRE VCC+</text>
<text x="95.7" y="137.2">8</text>
<text x="212.7" y="137.2">9</text>
<text x="223" y="137.2">8</text>
<text x="238.9" y="133.9">5</text>
<text x="252.5" y="132.2">6</text>
<text x="84.7" y="142.1">7</text>
<text x="87.2" y="142.8">DIS</text>
<text x="90.8" y="139.5">/RES</text>
<text x="91.1" y="142.8">OUT</text>
<text x="95.7" y="142.1">3</text>
<text x="95.7" y="138.8">4</text>
<text x="238.2" y="143.7">10</text>
<text x="238.9" y="140.4">9</text>
<text x="252.5" y="142.1">8</text>
<text x="84.7" y="147">2</text>
<text x="87.2" y="147.7">TRI</text>
<text x="90.9" y="147.7">GND</text>
<text x="90.9" y="146">CON</text>
<text x="95.7" y="147">1</text>
<text x="95.7" y="145.3">5</text>
<text x="212.1" y="145.3">11</text>
<text x="223" y="145.3">10</text>
<text x="212" y="153.5">13</text>
<text x="223" y="153.5">12</text>
<text x="238.2" y="150.2">12</text>
<text x="238.2" y="153.5">13</text>
<text x="252.5" y="151.9">11</text>
</g>
<g font-size="1" fill="#808080">
<text x="57.9" y="57.5">VCC/1.8A</text>
<text x="97.9" y="57.5">+3.3V/1.8A</text>
<text x="159.4" y="60.8">-12V/1.7C</text>
<text x="159.4" y="65.7">VCC/1.8A</text>
<text x="200.6" y="61.4" transform="rotate(-90 200.6 61.4)">VCC/1.8A</text>
<text x="57" y="67.3">+5VSB/1.8A</text>
<text x="97.9" y="69">+12V/1.7C</text>
<text x="158.5" y="70.6">+5VSB/1.8A</text>
<text x="97.9" y="73.9">-12V/1.7C</text>
<text x="127.3" y="75.5">GND/3.1B</text>
<text x="159.2" y="75.5">+12V/1.7C</text>
<text x="57.9" y="82.1">GND/1.8A</text>
<text x="97.9" y="78.8">PG</text>
<text x="159" y="80.4">+3.3V/1.8A</text>
<text x="183" y="80.4">GND/3.1B</text>
<text x="200.6" y="83.3" transform="rotate(-90 200.6 83.3)">GND/3.1B</text>
<text x="102.4" y="112.1" transform="rotate(-90 102.4 112.1)">+5VSB/1.8A</text>
<text x="133.9" y="139.3">RST/3.4C</text>
<text x="148" y="139.3">RST/1.8C</text>
<text x="32.9" y="157.4">PG</text>
<text x="169.5" y="165.2" transform="rotate(-90 169.5 165.2)">GND/3.1B</text>
</g>
</svg>
